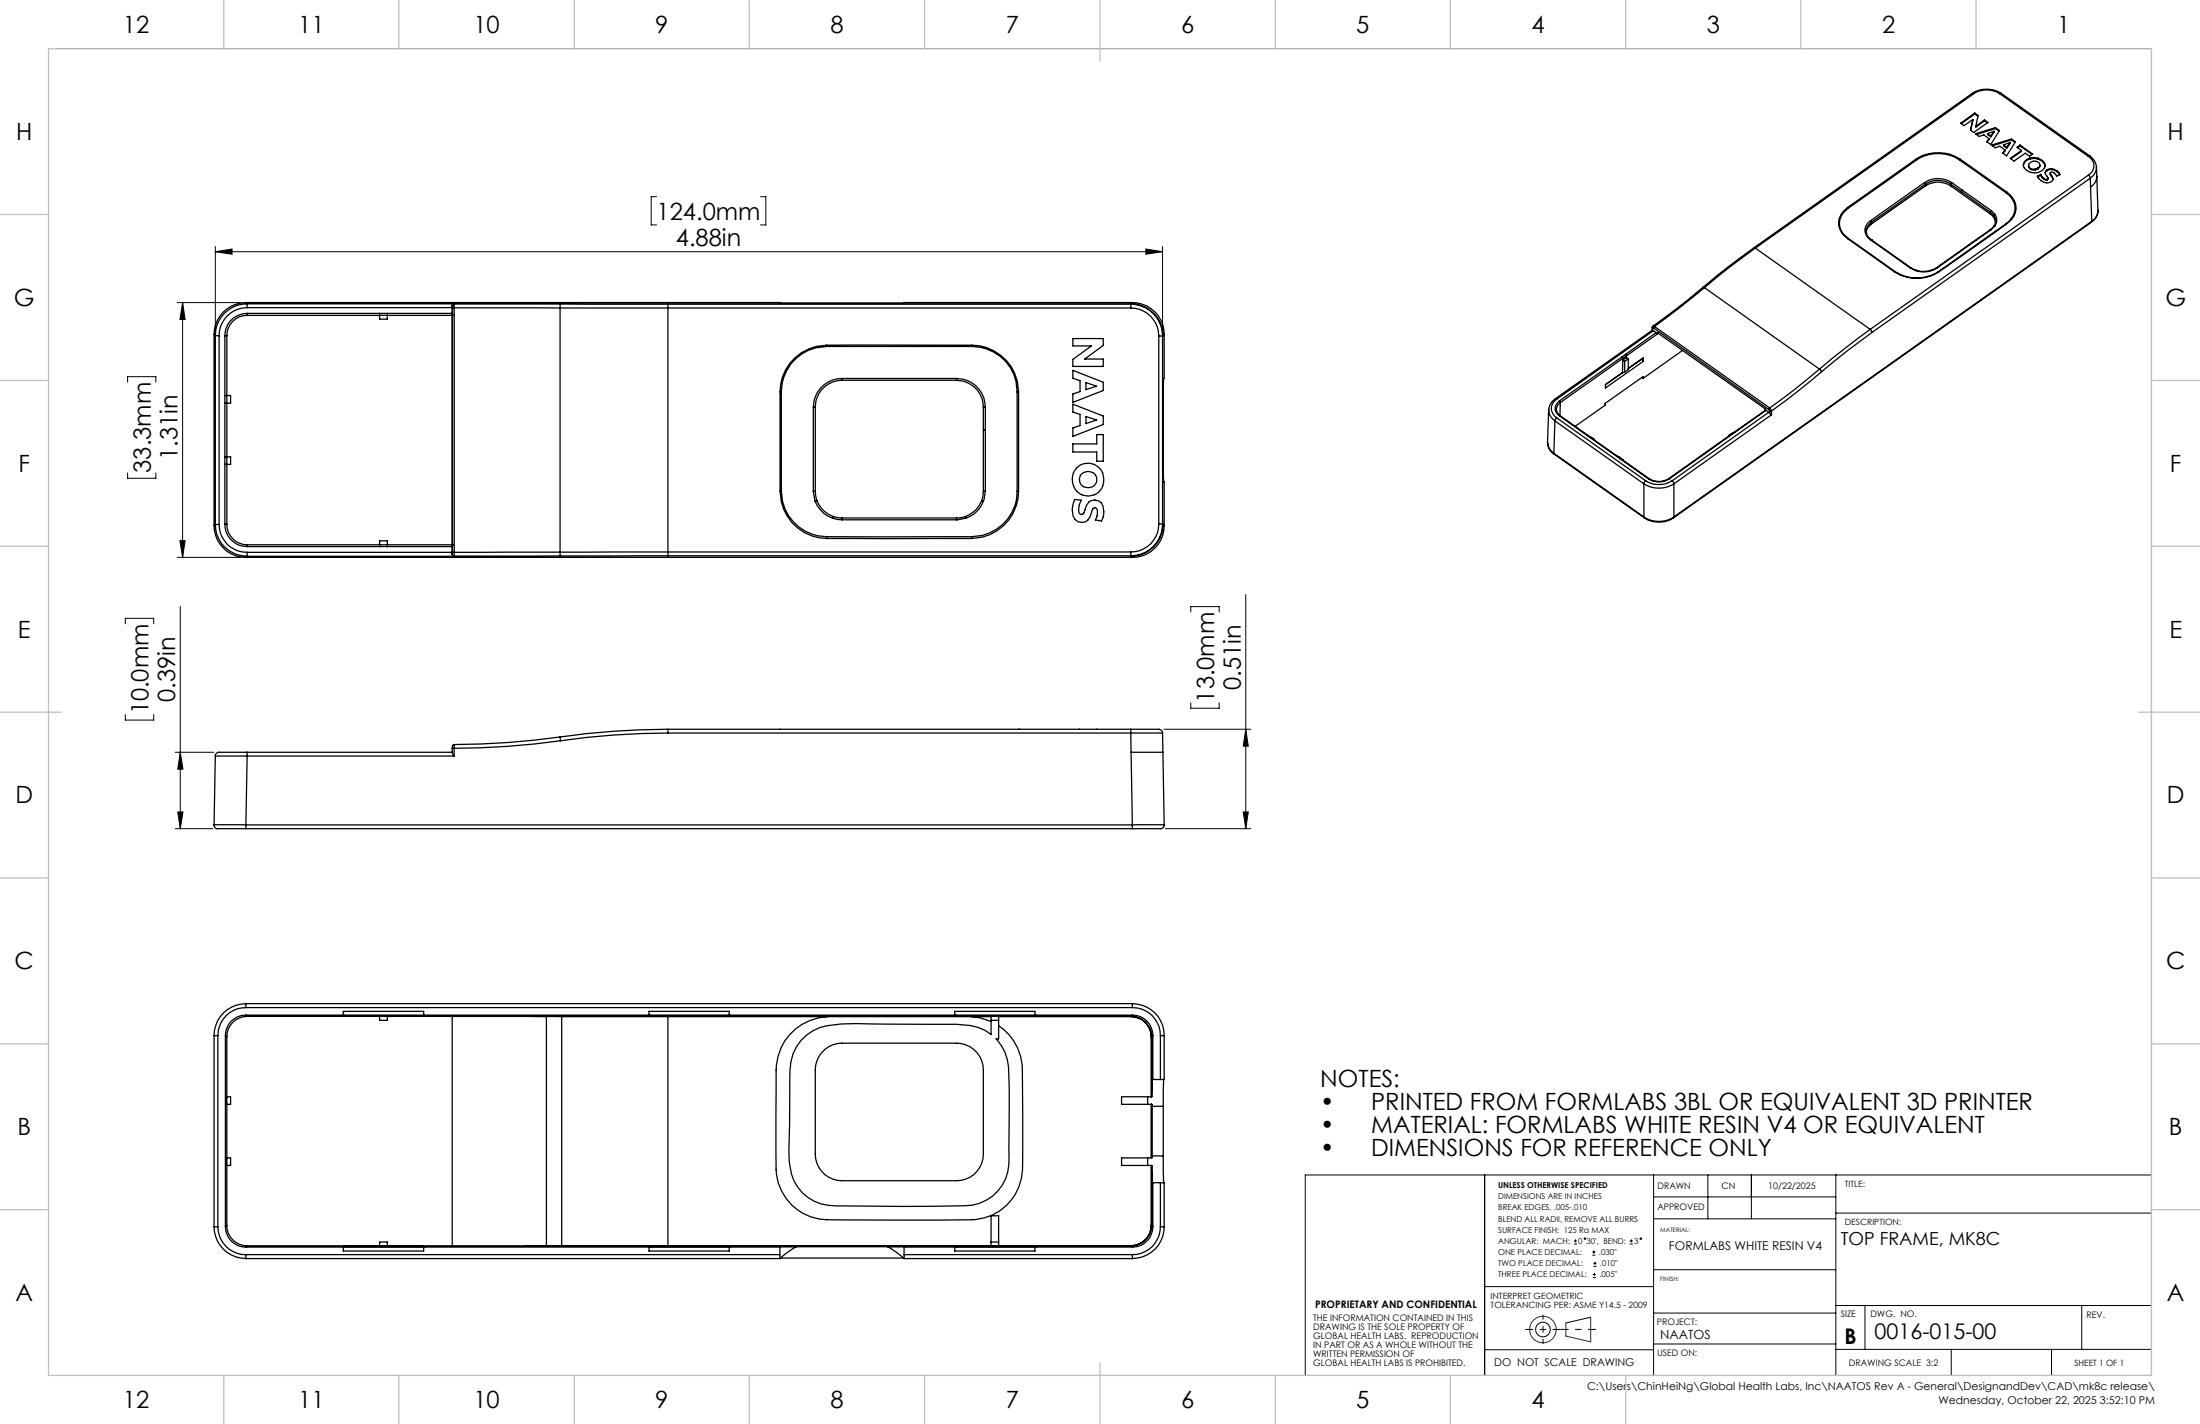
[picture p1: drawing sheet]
<svg xmlns="http://www.w3.org/2000/svg" width="432mm" height="279mm" viewBox="0 0 432 279" stroke-linecap="round" stroke-linejoin="round" font-family="sans-serif">
<g fill="none" stroke="#000" stroke-width=".25">
<path d="M387.1 18.3a5.3 5.3 0 0 1 5.7 0M387.1 18.3l.2 .1M387.1 18.3l-42.9 30.3M387.3 18.4a4.7 4.7 0 0 1 5.2 0M387.3 18.4l-42.8 30.3M392.5 18.4l17.4 12.3M392.8 18.3l-.3 .1M392.8 18.3l17.4 12.3M376.1 31.2a8 8 0 0 1 8.6 0M376.1 31.2l-13.5 9.5M376.1 31.2l.1 .2M376.2 31.4l-13.4 9.5"/>
<path d="M376.2 31.4a7.8 7.8 0 0 1 8.4 0M377.8 35.8a4.9 4.9 0 0 1 5.2 0M377.8 35.8l-10.7 7.5M377.8 35.8l.1 .3M377.9 36.1l-10.6 7.5M377.9 36.1a4.5 4.5 0 0 1 5 0M377.9 36.5a4.4 4.4 0 0 1 5 0M377.9 36.1v.4M377.9 36.5l-10.6 7.5M382.9 36.1v.4M382.9 36.1l2.1 1.5M382.9 36.5l7.7 5.5"/>
<path d="M383 35.8l2.2 1.5M383 35.8l-.1 .3M384.6 31.4l9.2 6.5M384.7 31.2l9.2 6.5M384.7 31.2l-.1 .2M385 37.6l5.6 4M385.2 37.3l5.6 4M385.2 37.3l-.2 .3M387.2 23.5l-.4 2 .6 .5 2.8-2-.7-.5M387.2 23.5l-.4 2.1M387.6 22.2l-2.8 2 .7 .5 1.7-1.2M387.6 22.2l.6 .4-.4 2.2"/>
<path d="M387.6 22.4l-2.6 1.9M387.6 22.4l.6 .4M387.6 22.2v.2M389.5 23.5l-1.7 1.3M389.5 23.7l-1.7 1.2v-.1M389.5 23.7l.6 .4M389.5 23.5v.2M390.1 26.2v.2l.6 .4M390.1 26.2l.6 .5M390.4 27.2l-.4 .7M390.7 26.7v.1M391.4 25.8l-.7 1"/>
<path d="M391.4 25.8l-1.3 .4M391.4 25.8l-.7 .9M391.7 25l-4 1.2 .8 .6 .9-.3 1 .7M391.7 25l.7 .6-1.7 2.8-.8-.6 .5-.6M391.7 25.2l-3.8 1.2M391.7 25.2l.7 .5M391.7 25v.2M393.2 28.4v.2l.7 .5M393.2 28.4l.7 .5M393.5 29.4l-.3 .7M393.8 37.9a3.4 3.4 0 0 1 .9 5.1M393.9 28.9v.2"/>
<path d="M393.9 37.7a3.6 3.6 0 0 1 0 6.2M393.9 37.7l-.1 .2M394.5 27.9v.3l-.6 .9M394.5 27.9l-1.3 .5M394.5 27.9l-.6 1M394.8 27.3l-3.9 1.2 .7 .5 .9-.3 1 .7M394.8 27.3l.8 .5-1.8 2.8-.7-.6 .4-.6M394.8 27.4l.7 .5M394.8 27.4l-3.7 1.2M394.8 27.3v.1M396.5 28.5l-.6 .4 .9 .6M396.5 28.5l2.5 1.7-.6 .5-.9-.6-2.2 1.5-.8-.5 2.3-1.6"/>
<path d="M396.5 28.6l2.4 1.7M396.5 28.6l-.5 .4M396.5 28.5v.1M396.8 29.5v.2l-2.1 1.5M398.1 32.5v.2M398.1 32.6l.1 .2M398.2 32.8a1.06 1.06 0 0 0 1.3 .5M398.2 32.6l-.1-.1a1.17 1.17 0 0 1 1.1-.9 1.17 1.17 0 0 1 1.2 .8l-.4 .5M398.2 32.6a1.06 1.06 0 0 0 1.3 .6M398.2 32.6v.2M398.4 31a1.34 1.34 0 0 0-1.3 1.2 1.34 1.34 0 0 0 1.1 1.5 2.18 2.18 0 0 0 3.2-1.2l-.2-.6M398.4 31l.7-.1 .9 .1"/>
<path d="M398.4 31.2a1.58 1.58 0 0 0-1.3 1.3M398.4 31.2l.7-.1 .9 .1M398.4 31v.2M399.5 33.2v.1M400 31l.6 .3 .6 .6M400 31.2l.6 .3 .6 .6M400 33.1l-.5 .2M400 32.9l-.5 .3M400 31v.2M400 32.9v.2M400.4 32.5l-.4 .6M400.4 32.3v.3"/>
<path d="M400.5 34.2l-.6 .4a2.2 2.2 0 0 0 2.8 1l.3-.5-.4-.8M400.5 34.2l.3 .4M400.5 34.4l.3 .4M400.5 34.4l-.6 .3M400.5 34.2v.2M400.8 34.6l.4 .4M400.8 34.8l.4 .4M400.8 34.6v.2M401.2 35l.5 .2 .2-.1M401.2 35v.2M401.2 32.1l.2 .5M401.2 31.9v.2"/>
<path d="M401.7 33.3l-.2 .3a1.22 1.22 0 0 0 .4 1.2l.1 .3M401.7 33.5l-.3 .4M401.7 33.3v.2M401.9 35.1v.2l-.2 .1-.5-.2M402 35l-.1 .1M402.4 34l.2 .5M402.6 34.5l.4 .7M402.6 34.3v.2M402.7 33.1l1 .4M402.7 33.1l-1 .2M402.7 33.3l-1 .2M402.7 33.3l1 .4"/>
<path d="M402.7 33.1v.2M403.7 33.5l.4 .4M403.7 33.7l.4 .3M403.7 33.5v.2M404.1 33.9l.2 .4-.7 .3a.82 .82 0 0 0-1.2-.7l.2 .4M404.1 34l.1 .3M404.1 33.9v.1M409.9 34.4l.4 .6M409.9 30.7a2.09 2.09 0 0 1 0 3.7M409.9 34.4l-42.8 30.2M410.2 30.6l.4 .4a2.61 2.61 0 0 1 .9 1.8M410.2 30.6l-.3 .1"/>
<path d="M410.3 35l-42.9 30.2M410.3 35v1.7M410.3 36.7l.3 6.7M411.5 32.8v.1a2.74 2.74 0 0 1-1.2 2.1M411.5 32.8l.1 1.8M411.6 34.6a2.55 2.55 0 0 1-1.3 2.1M411.6 34.6l.2 6.7a2.37 2.37 0 0 1-1.2 2.1M48.3 59.4a6.3 6.3 0 0 0-6.3 6.2M48.3 59.4h104.8M48.3 59.4l.2 .2M48.5 59.6v.8M48.5 59.6a6.2 6.2 0 0 0-6.2 6.3"/>
<path d="M48.5 59.6h40.6M89.1 59.6l-.2 .1-.1 .3M89.1 59.6v.1M89.1 59.7h20.9M89.1 59.7v.7M89.1 59.7h-.2l-.1 .3M110 59.7l-.1 .7M110 59.7h21.1M131.1 59.7v.7M131.1 59.7h90.8M153.1 59.4h.1M153.1 59.4h24.3"/>
<path d="M177.4 59.4h.1M177.4 59.4h44.8M221.9 59.7v.7M221.9 59.7a6.2 6.2 0 0 1 6.3 6.2M222 59.6a6.3 6.3 0 0 1 6.2 6.3M222.2 59.4a6.2 6.2 0 0 1 6.3 6.2M222.2 59.4l-.3 .3M334.3 56.4l-5.1 4-4.8 3.6M334.3 56.4h.2M334.5 56.4l-4.9 4-4.9 3.7M334.5 56.4l22.6 16M344.2 48.6l-5 3.8-4.9 4"/>
<path d="M344.2 48.6l.3 .1M344.5 48.7a133.2 133.2 0 0 0-10 7.7M344.5 48.7l22.6 15.9M362.6 40.7a3.5 3.5 0 0 0 0 6.1M362.6 46.8l9.2 6.5M362.6 40.7l.2 .2M362.8 46.8l9.2 6.5M362.8 40.9a3.4 3.4 0 0 0 0 5.9M362.8 46.8h-.2M366.3 45.4a1.98 1.98 0 0 0 1 1.6M366.3 45.4h.1M367.1 43.3a2.13 2.13 0 0 0 0 3.8"/>
<path d="M367.1 47.1l7.8 5.5M367.1 43.3l.2 .3M367.3 47l7.7 5.5-.1 .1M367.3 47h.1M367.3 47l-.2 .1M367.3 44a2.14 2.14 0 0 0-1 1.4M367.3 43.6a2.4 2.4 0 0 0-1 1.8M367.3 43.6v.4M371.8 53.3a8.1 8.1 0 0 0 8.7 .1M372 53.3a7.9 7.9 0 0 0 8.4 0M372 53.3h-.2M374.9 52.6l1.1 .5"/>
<path d="M375.1 52.5l1 .6M376.1 53l1.4 .3 1.6-.3M376.1 53.1h-.1M379.1 53l.1 .1M379.2 53.1a4.7 4.7 0 0 1-3.2 0M380 52.5l-.9 .5M380.2 52.6l-1 .5M380.4 53.3l.1 .1M390.6 41.6l.8 .7M390.6 42a2.16 2.16 0 0 1 1.1 1.7M390.6 41.6v.4M390.7 45l-10.6 7.5 .1 .1"/>
<path d="M390.7 45h.1M390.8 41.3l.8 .8M390.8 45l-10.6 7.6M390.8 41.3l-.2 .3M391.3 44.4l-.6 .6M391.4 42.3l.3 1.2-.4 .9M391.5 44.3l-.7 .7M391.5 44.3l-.2 .1M391.6 42.1a2.04 2.04 0 0 1-.1 2.2M391.6 42.1l-.2 .2M393.8 43.9l-13.4 9.4M393.8 43.9h.1"/>
<path d="M393.9 43.9l-13.4 9.5M394.7 43l-.9 .9M394.7 43h.1M410.5 43.6l-82 58M410.6 43.4l-.1 .2M410.6 43.4l-82.1 58M411.8 41.2v.2a2.8 2.8 0 0 1-1.3 2.2M42 65.6l.3 .3M42 65.6v37.5M42.3 65.9h.7M42.3 65.9v37M43 65.9v37"/>
<path d="M44.1 65.9h.4M44.1 77.6h1.2v1.5h-1.2M44.1 65.9v37M44.5 65.9v37M48.5 61.5a4.4 4.4 0 0 0-4.4 4.4M48.5 60.4a5.5 5.5 0 0 0-5.5 5.5M48.5 61.5v.4M48.5 61.9a4 4 0 0 0-4 4M48.5 60.4h40.3M48.5 61.5h40.3M48.5 61.9h40.3M74.5 61.5v1.1h1.5v-1.1"/>
<path d="M88.8 60v.4M88.8 61.9h.1M88.8 61.5v.4M88.8 60h.1M88.8 60.4v1.1M88.8 61.9v45M88.8 60.4h.3M88.8 60.4v48M89.1 60.4h20.8M89.1 60.4v48M109.9 60.4h21.2M109.9 60.4v47.9"/>
<path d="M131.1 60.4v47.9M131.1 60.4h90.8M153.1 76.9v19.5M153.1 76.9h.3M153.4 76.9v19.5M159.6 79.9v16.5M159.6 79.9h.4M160 79.9v16.5M162.2 67.7h28.5M162.2 67.7a9.2 9.2 0 0 0-9.1 9.2M162.2 68h28.5M162.2 67.7v.3"/>
<path d="M162.2 68a8.9 8.9 0 0 0-8.8 8.9M165.3 74.3h22.4M165.3 74.3a5.6 5.6 0 0 0-5.7 5.6M165.3 74.6a5.3 5.3 0 0 0-5.3 5.3M165.3 74.3v.3M165.3 74.6h22.4M187.7 74.3a5.6 5.6 0 0 1 5.7 5.6M187.7 74.6a5.3 5.3 0 0 1 5.3 5.3M187.7 74.3v.3M190.7 67.7a9.2 9.2 0 0 1 9.2 9.2M190.7 68a8.9 8.9 0 0 1 8.9 8.9M190.7 67.7v.3"/>
<path d="M193 79.9h.4M193 79.9v4.5M193.4 79.9v4.5M199.6 76.9h.3M199.6 76.9v19.5M199.9 76.9v19.5M210.6 66.4h5.9v1.4l-3.6 2.6h3.6v1.5h-5.9v-1.4l3.6-2.6h-3.6zM210.6 72.7l5.9 2.3v1.6l-5.9 2.4v-1.7l1.4-.5v-2.1l-1.4-.5zM210.6 79.3l5.9 2.3v1.7l-5.9 2.3v-1.6l1.4-.5v-2.2l-1.4-.4zM213.1 75.1l2.1 .7-2.1 .6zM221.9 60.4a5.5 5.5 0 0 1 5.5 5.5M227.4 65.9h.8"/>
<path d="M227.4 65.9v36.9M228.2 65.9v36.9M228.5 65.6v8.7h-.1l-.1 1.8v16.5l.1 1.9h.1v8.6M228.5 65.6l-.3 .3M305.3 78.2l-.3 .2a2.76 2.76 0 0 0-1 2M305.3 78.2l.2 .1M305.5 78.3a2.12 2.12 0 0 0 0 3.7M306.1 78.7a1.68 1.68 0 0 0 0 2.9M306.1 78.7l.1 .3M306.2 79a1.47 1.47 0 0 0 0 2.6M306.2 79v2.5M318.3 70l.2 .3"/>
<path d="M318.3 70l-12.2 8.7M318.5 73.1h.1M318.5 73.1l-3.4 2.4M318.5 70.3v.4M318.5 70.3l-12.3 8.7M318.5 70.3v2.8M318.5 70.7l.4 .2M318.9 70.9v2.1M318.9 73l-.4 .1M319.1 69.5l.1 .3M319.1 69.5l-.8 .5M319.2 69.8l-.7 .5"/>
<path d="M319.2 70.2l-.7 .5M319.2 69.8v.4M319.2 70.2l.4 .2M319.6 70.4l-.7 .5M319.6 70.4v2.1l-.7 .5M322.2 74.1l.3 .2M322.3 70.4l-2.7 1.9M322.3 70.4l.2 .5M322.3 70.4h.1M322.5 74.3v-.4l-7.5 5.3v.3l-5.8 4.1M322.5 70.9v-.7l-2.9 2.1M322.5 70.9l-7.4 5.2v-.6l3.4-2.4"/>
<path d="M324.3 64.8h.1M324.3 64.3l.1 .1M324.3 64.8l-19 13.4M324.3 64.3v.5M324.3 64.8l.2 .1M324.4 64.4l-.1 .4M324.4 64l-.1 .3M324.4 64l.3 .1M324.5 64.9l-19 13.4M324.5 64.9l.5 .4M324.6 64.3l-.2 .1M324.6 64.3l22.6 16.1"/>
<path d="M324.7 64.1l-.1 .2M324.7 64.1l22.6 15.9M325 65.3l.2 .3M325 65.3l-5.9 4.2M325.2 65.4h.1M325.2 65.6v-.4l21.3 15v.3M325.2 65.6l-6 4.2M325.4 65.3l-.2 .1M330.2 68.8l-7.7 5.5M357.1 72.4l.4 .6M357.1 72.4a128.1 128.1 0 0 1-9.8 7.6M357.5 73l-4.9 4-4.9 3.6"/>
<path d="M367.1 64.6l-5 3.8-5 4M367.1 64.6l.3 .6M367.4 65.2l-5 3.7-4.9 4.1M44.1 89.6h1.2v1.5h-1.2M153.1 96.4a9.2 9.2 0 0 0 9.1 9.3M153.1 96.4h.3M153.4 96.4a9 9 0 0 0 8.8 8.9M159.6 96.4l.4 2M159.6 96.4h.4M160 98.4a5.9 5.9 0 0 0 3.4 3.3M160 96.4l.3 1.8M160.3 98.2a5.4 5.4 0 0 0 3.2 3.2"/>
<path d="M160.3 98.2l-.3 .2M192.7 98.2a5.2 5.2 0 0 1-3.2 3.2M192.7 98.2l.3 .2M193 98.4a5.5 5.5 0 0 1-3.4 3.3M193 96.4l-.3 1.8M193 96.4h.4M193 84.4v12M193 84.4h.4M193.4 96.4l-.4 2M193.4 84.4v12M199.6 96.4h.3M199.6 96.4a8.9 8.9 0 0 1-8.9 8.9"/>
<path d="M199.9 96.4a9.3 9.3 0 0 1-9.1 9.3M210.6 87.1h4.7v-1.8h1.2v5.2h-1.2v-1.8h-4.7zM211 98l1.2 .1a2.34 2.34 0 0 0-.2 2.8 .6 .6 0 0 0 .9-.6 2.94 2.94 0 0 1 1.2-2.1 1.86 1.86 0 0 1 2.5 2.2l-.1 1-.3 .8-1.2-.2a1.86 1.86 0 0 0 .1-2.3h-.4l-.3 .3a3.4 3.4 0 0 1-1.3 2.4 1.96 1.96 0 0 1-2.6-2.3l.1-1.1zM211.3 91.8a3.2 3.2 0 0 1 5.1 1.1 3.2 3.2 0 0 1-2.7 4.4 3.3 3.3 0 0 1-3-2 3.3 3.3 0 0 1 .6-3.5zM212.3 93a1.67 1.67 0 0 1 2.4-.1 1.67 1.67 0 0 1 .1 2.3 1.67 1.67 0 0 1-2.4 .1 1.67 1.67 0 0 1-.1-2.3zM213.1 81.7l2.1 .7-2.1 .7zM303.7 86.7l.1 .5a2.75 2.75 0 0 0 1.2 1.9M304 80.4v.1a2.67 2.67 0 0 0 1.2 2.1M304 80.4l-.3 6.5a2.55 2.55 0 0 0 1.3 2M305 88.9v.2M305 88.9l17.7 12.5M305 89.1l17.7 12.5"/>
<path d="M305.2 82.6l17.5 12.3M305.2 82.6l-.2 6.3M305.5 82l-.3 .6M305.5 82l17.5 12.3M306.1 81.6l5.5 3.9M306.2 81.6h-.1M306.2 81.6l5.5 3.9M311.6 85.5h.1M311.6 85.5l.7 .5M311.8 85.5l.7 .5M312.1 85.7l.8 .5M312.3 86h.2"/>
<path d="M312.3 86l5 3.5M312.5 86l5.6 4M312.9 86.2h-.1M312.9 86.2v.1M317.3 89.5l.7 .5M317.4 89.5h-.1M317.7 89.7l.8 .5M318 90l5.5 3.9M318.1 90h-.1M318.1 90l5.6 3.9M318.5 90.2h.1M318.5 90.2v.1"/>
<path d="M322.7 94.9a5.5 5.5 0 0 0 5.8 0M322.7 94.9v6.5M323 94.3l-.3 .6M323 94.3a4.9 4.9 0 0 0 5.2 0M323.5 93.9a3.8 3.8 0 0 0 4.2 0M323.7 93.9a3.6 3.6 0 0 0 3.8 0M323.7 93.9h-.2M327.5 93.9h.2M328.2 94.3l.3 .6M328.5 94.9v6.5M339.4 85.4v.1M339.8 85.2l.1 .1"/>
<path d="M339.8 85.2l-12.3 8.7M339.9 85.3l-12.2 8.6M340.1 85l-.7 .4M340.5 84.7l.1 .1M340.5 84.7l-.7 .5M340.6 84.8l-.7 .5M346.6 80.5h-.1l-6 4.2M346.6 80.5l-6 4.3M346.6 80.5l.6 .4M347.2 80.9l.1 .2M347.2 80.4l.1 .2M347.2 80.9l-19 13.4"/>
<path d="M347.3 81.1l.4 .3M347.3 80l.4 .6M347.3 80.6h.4M347.3 80l-.1 .4M347.3 80.6v.5M347.7 81.4l-19.2 13.5M347.7 80.6v.8M42 103.1a6.3 6.3 0 0 0 6.3 6.3M42.3 102.9h.7M42.3 102.9a6.2 6.2 0 0 0 6.2 6.2M42.3 102.9l-.3 .2M43 102.9a5.4 5.4 0 0 0 5.5 5.5"/>
<path d="M44.1 102.9a4.4 4.4 0 0 0 4.4 4.3M44.1 102.9h.4M44.5 102.9a4 4 0 0 0 4 4M48.3 109.4h173.9M48.5 106.9v.3M48.5 108.4v.7M48.5 109.1h40.6M48.5 109.1l-.2 .3M48.5 107.2h40.3M48.5 108.4h40.3M48.5 106.9h40.3M74.5 107.2v-1.1h1.5v1.1"/>
<path d="M88.8 108.7l.1 .3 .2 .1M88.8 108.4v.4M88.8 106.9v.3M88.8 106.9h.1M88.8 108.8l.1 .2 .2 .1M88.8 107.2v1.2M88.8 108.7v.1M88.8 108.4v.3M88.8 108.4h.3M89.1 108.4v.7M89.1 109.1h.1M109.9 108.3l.1 .8"/>
<path d="M109.9 108.3l-20.8 .1M110 109.1h-20.9M131.1 108.3v.7M131.1 108.3h-21.2M131.1 109l-21.1 .1M131.1 108.3h90.8M131.1 109h90.8M162.2 105.7h28.6M162.2 105.3h28.5M162.2 105.3v.4M163.4 101.7l1.9 .3M163.5 101.4l-.1 .3"/>
<path d="M163.5 101.4l1.8 .2M165.3 102h22.4M165.3 101.6v.4M165.3 101.6h22.4M187.7 101.6v.4M189.5 101.4l.1 .3M189.5 101.4l-1.8 .2M189.6 101.7l-1.9 .3M190.7 105.3l.1 .4M221.9 108.3v.7M221.9 109l.3 .4M227.4 102.8a5.4 5.4 0 0 1-5.5 5.5"/>
<path d="M227.4 102.8h.8M228.2 102.8a6.1 6.1 0 0 1-6.3 6.2M228.2 102.8l.3 .3M228.2 102.9a6.3 6.3 0 0 1-6.2 6.2M228.5 103.1a6.2 6.2 0 0 1-6.3 6.3M322.7 101.4a5.4 5.4 0 0 0 5.8 0M322.7 101.4v.2M322.7 101.6a5.3 5.3 0 0 0 5.8 0M328.5 101.4v.2M42.3 148.3h6.2M42.3 148.3l-.3 13.6M48.5 147.6v.7"/>
<path d="M48.5 147.6h-4.4a1.93 1.93 0 0 0-1.7 .3l-.1 .4M48.5 148.3h40.6M48.5 148.3l-.2 13.6M48.5 147.6h40.3M88.8 146.8h.3M88.8 146.8a1.52 1.52 0 0 0 .2 1.4l.1 .1M89.1 146.1v.7M89.1 146.1l-.3 .2v.5M89.1 146.8v1.5M109.9 144.6l.1 .7M109.9 144.6a153.8 153.8 0 0 1-20.8 1.5M110 145.3a154.8 154.8 0 0 1-20.9 1.5"/>
<path d="M131.1 143.8a149.5 149.5 0 0 0-21.1 1.5M131.1 143.1a151.5 151.5 0 0 0-21.2 1.5M131.1 143.1v.7M131.1 143.1h90.8M131.1 143.8h90.8M199.9 143.1h.1M211.8 143.1h.1M215.3 143.1h.1M221.9 143.8h6.3M221.9 143.1h4.5a1.58 1.58 0 0 1 1.7 .4l.1 .3M221.9 143.1v.7M221.9 143.8l.3 18.1"/>
<path d="M222 147.6h6.2M228.2 143.8l.3 18.1M42 161.9a.77 .77 0 0 0 1 .7h5.3M42 161.9h6.3M48.3 161.9v.7M48.3 162.6h173.9M48.3 161.9h173.9M222.2 161.9v.7M222.2 161.9h6.3M228.5 161.9a.76 .76 0 0 1-1 .7h-5.3M48.3 199.2a4 4 0 0 0-4.1 4M48.3 197.7a5.5 5.5 0 0 0-5.5 5.5"/>
<path d="M48.3 196.9a6.3 6.3 0 0 0-6.3 6.3M48.3 196.9v.8M48.3 199.2h174M48.3 197.7h173.9M48.3 199.2l.2 .2M48.3 196.9h173.9M48.5 199.4a4 4 0 0 0-4 4M48.5 199.4h173.5M67.4 199.2h.1M67.4 199.2v-.8h15.7v.8M67.4 199.3h15.7zM74.5 199.3v.9h1.5v-.9"/>
<path d="M83.1 199.2h.1M88.8 199.4h.1M88.8 199.4v45M110.2 199.5l-6.3-.1 3.3 .1v44.9h-3.3h6.3M110.2 199.5h20.9M110.2 199.5v44.9M127.4 199.2h.1M127.4 199.2v-.8h15.7v.8M127.4 199.3h15.7zM131.1 199.5v44.9M131.1 199.5h31.3M143.1 199.2h.1"/>
<path d="M162.4 199.5h28.2M162.4 199.5a10.6 10.6 0 0 0-10.1 10.4v16.1a13.4 13.4 0 0 0 2 9.2 10 10 0 0 0 7.9 4.1h28.6a10.2 10.2 0 0 0 9.9-9.8v-19.6a10.3 10.3 0 0 0-4.7-8.6M187.4 199.2h.1M187.4 199.2v-.8h15.7v.8M187.4 199.3h15.7zM190.6 199.5l1.7 .2 2.2 .7M190.6 199.5h3.9M194.5 199.3v3.7a10.3 10.3 0 0 0-6.7-2l-13.7-.1a65.6 65.6 0 0 0-11.8 .4 8.8 8.8 0 0 0-7.3 8.8l-.1 13.1a17.8 17.8 0 0 0 .9 8.5 8.8 8.8 0 0 0 8.3 4.9h1.5a389.1 389.1 0 0 0 25.3-.1 8.8 8.8 0 0 0 7.1-9.5l.1-13.5-.2-4.2a8.9 8.9 0 0 0-2.4-5.5h.5v-4.5M196 199.5h26M203.1 199.2h.1M222 199.5a4 4 0 0 1 4 4M222 199.4a4 4 0 0 1 4 4"/>
<path d="M222 199.4v.1M222.2 197.7a5.4 5.4 0 0 1 5.6 5.5M222.2 196.9v.8M222.2 196.9a6.2 6.2 0 0 1 6.3 6.3M222.3 199.2a4 4 0 0 1 4 4M222.3 199.2l-.3 .2M42 203.2h.8M42 203.2v37.5M42.8 203.2v37.5M44.2 203.2v37.5M44.2 203.2l.3 .2M44.4 215.2h.9v1.5h-.9z"/>
<path d="M44.5 203.4v37.1M161.9 205.9a5.3 5.3 0 0 1 3.4-1.2h22.4a5.3 5.3 0 0 1 5.3 5.2v16.5a5.3 5.3 0 0 1-5.3 5.3h-22.4a5.2 5.2 0 0 1-5.3-5.3v-16.5a5.3 5.3 0 0 1 1.9-4zM194.5 200.2h1.5M225.2 215.2v1.5M226 203.5v11.7M226 216.7v10.5M226 203.4v11.8M226 203.4v.1M226.1 217.1h2.2M226.1 217.1v9.7M226.3 203.2v8.6M226.3 203.2l-.3 .2"/>
<path d="M227.8 211.8h-1.6l-.1 3.4h-6v1.5h6v.4M227.8 203.2h.7M227.8 203.2v8.6M228.3 217.1v9.7M228.4 211.8l-.1 5.3M228.5 203.2v8.6h-.7M44.4 227.2h.9v1.5h-.9zM225.2 227.2v1.5M226 228.7v11.7M226 228.7v11.8a4 4 0 0 1-4 3.9M226.1 226.8v.4h-6v1.5h6l.1 3.4h1.6M226.1 226.8h2.2"/>
<path d="M226.3 232.1v8.6M227.8 232.1h.7v8.6M227.8 232.1v8.6M228.3 226.8l.1 5.3M42 240.7a6.3 6.3 0 0 0 6.3 6.2M42 240.7h.8M42.8 240.7a5.5 5.5 0 0 0 5.5 5.5M44.2 240.7a4 4 0 0 0 4.1 4M44.5 240.5a4 4 0 0 0 4 3.9M44.5 240.5l-.3 .2M48.3 246.2v.7M48.3 246.9h104.8"/>
<path d="M48.3 244.7h104.8M48.3 246.2h104.8M48.5 244.4l-.2 .3M48.5 244.4h173.5M67.4 244.7h.1M67.4 244.5l15.7 .1zM67.4 244.7v.8h15.7v-.8M74.5 244.5v-.8h1.5v.8M83.1 244.7h.1M88.8 244.4h.1M110.2 244.4h20.9M127.4 244.7h.1"/>
<path d="M127.4 244.5l15.7 .1zM127.4 244.7v.8h15.7v-.8M131.1 244.4h63.4M143.1 244.7h.1M153.1 246.2v.7M153.1 246.9h.1M153.2 246.8h24.1M156.2 244.7l-2 1.3-1.1 .9M156.2 244.7h-3.1v1.5M156.2 244.7h18.1M174.3 244.7l1.6 1 1.5 1.2M174.3 244.7h3.1v1.5"/>
<path d="M177.4 246.9h.1M177.4 246.2v.7M177.4 246.9h44.8M177.4 244.7h44.9M177.4 246.2h44.8M187.4 244.7h.1M187.4 244.5l15.7 .1zM187.4 244.7v.8h15.7v-.8M194.5 243.7h1.5M194.5 244.5v-6h1.5v6M196 244.4h26M203.1 244.7h.1"/>
<path d="M222 244.4h.1M222 244.4l.3 .3M222.2 246.2v.7M226 240.4a4 4 0 0 1-4 4M226 240.4l.3 .3M226.3 240.7a4 4 0 0 1-4 4M227.8 240.7a5.4 5.4 0 0 1-5.6 5.5M227.8 240.7h.7M228.5 240.7a6.2 6.2 0 0 1-6.3 6.2"/>
</g>
<g fill="none" stroke="#000" stroke-width=".2">
<path d="M11.2 9.5h411.1v260.4h-411.1M128.9 38.6h-1.1v5.5h1.1M149.3 38.6h1v5.5h-1M34.8 59.4h12.5M35.8 59.4l.5 3.3h-1zM35.8 59.4v50M42.3 49.4l3.2-.5v1zM42.3 48.4v16.5M42.3 49.4h185.9M224.9 48.9l3.3 .5-3.3 .5zM228.2 48.4v16.5M25 75v-1.1h5.6v1.1"/>
<path d="M25 92.8v1h5.6v-1M34.8 109.4h12.5M35.3 106.1h1l-.5 3.3zM35.4 119v43.6M244.5 116.7v45.9M24.6 122.4v-1.1h5.6v1.1M233.7 120.1v-1.1h5.6v1.1M233.7 137.9v1.1h5.6v-1.1M24.6 140.2v1.1h5.6v-1.1M34.4 147.6h7.6M34.9 159.3h1l-.5 3.3zM35.4 147.6l.5 3.3h-1z"/>
<path d="M228.5 143.1h17M244 159.3h1l-.5 3.3zM244.5 143.1l.5 3.3h-1zM34.4 162.6h7.4M228.7 162.6h16.8M291.4 230.5v39.4M324.6 230.5v39.4M324.6 239.1h35.7M324.6 234.8h35.7M335.2 230.5v8.6M343.7 230.5v8.6M360.3 230.5v39.4"/>
<path d="M360.3 238h62M422.3 230.5h-166.1v39.4M291.4 252.4h33.2M308.9 244.1h.6M308.9 243.5h.6M309.2 243.2v.6M312.2 258.4l-4.9 1.2M312.5 246.3h.6M312.5 245.7h.6M312.6 250.7h.6M312.6 250h.6M312.7 248.5h.6"/>
<path d="M312.7 247.9h.6M312.8 245.4v.6M312.9 249.8v.6M313.1 247.6v.6M319.9 244.1h.6M319.9 243.5h.6M320.2 243.2v.6M324.5 249.1h35.8M324.6 257.6h35.7M360.3 256.2h62M366 256.2v8.6M408.6 256.2v8.6"/>
<path d="M291.4 264.8h33.2M324.6 263.7h35.7M360.3 264.8h62M383 264.8v5.1M402.7 264.8v5.1"/>
<circle cx="311.1" cy="243" r=".15"/>
<circle cx="322" cy="243" r=".15"/>
<circle cx="302.8" cy="260.9" r="1.44"/>
</g>
<g fill="none" stroke="#400040" stroke-width=".2">
<path d="M312.2 258.4v4.9l-4.9-1.2v-2.5"/>
<circle cx="302.8" cy="260.9" r="2.61"/>
</g>
<path d="M299.3 260.8h7M306.3 260.8h6.9" fill="none" stroke="#000" stroke-width=".2" stroke-dasharray="15.2 1.3 1.3 1.3" stroke-dashoffset="13.7" stroke-linecap="butt"/>
<path d="M302.9 258v5.7" fill="none" stroke="#000" stroke-width=".2" stroke-dasharray="15.2 1.3 1.3 1.3" stroke-dashoffset="14.3" stroke-linecap="butt"/>
<g fill="none" stroke="#c0c0c0" stroke-width=".25">
<path d="M9.5 9.6h412.8v260.3h-412.8zM43.9 0v9.6M78.3 0v9.6M112.7 0v9.6M147.1 0v9.6M181.5 0v9.6M215.9 0v12.1M250.3 0v9.6M284.7 0v9.6M319.1 0v9.6M353.4 0v9.6M387.8 0v9.6"/>
<path d="M0 42.1h9.5M422.3 42.1h9.5M0 74.6h9.5M422.3 74.6h9.5M0 107.2h9.5M422.3 107.2h9.5M0 139.7h12.1M419.7 139.7h12.1M0 172.3h9.5M422.3 172.3h9.5M0 204.8h9.5M422.3 204.8h9.5"/>
<path d="M0 237.3h9.5M422.3 237.3h9.5M43.9 269.9v9.5M78.3 269.9v9.5M112.7 269.9v9.5M147.1 269.9v9.5M181.5 269.9v9.5M215.9 267.3v12.1M250.3 269.9v9.5M284.7 269.9v9.5M319.1 269.9v9.5"/>
</g>
<g fill="#000">
<path d="M35.8 59.4l.5 3.3h-1zM35.3 106.1h1l-.5 3.3z"/>
<path d="M42.3 49.4l3.2-.5v1zM224.9 48.9l3.3 .5-3.3 .5z"/>
<path d="M35.4 147.6l.5 3.3h-1zM34.9 159.3h1l-.5 3.3zM244.5 143.1l.5 3.3h-1zM244 159.3h1l-.5 3.3z"/>
</g>
<g font-size="4.7">
<text x="24.1" y="6.4">12</text>
<text x="58.5" y="6.4">11</text>
<text x="92.9" y="6.4">10</text>
<text x="128.6" y="6.4">9</text>
<text x="163" y="6.4">8</text>
<text x="197.4" y="6.4">7</text>
<text x="231.8" y="6.4">6</text>
<text x="266.2" y="6.4">5</text>
<text x="300.6" y="6.4">4</text>
<text x="335" y="6.4">3</text>
<text x="369.4" y="6.4">2</text>
<text x="403.8" y="6.4">1</text>
<text x="3.2" y="27.5">H</text>
<text x="425.4" y="27.5">H</text>
<text x="128.9" y="43.1">124.0mm</text>
<text x="132.7" y="48.3">4.88in</text>
<text x="2.7" y="60">G</text>
<text x="425" y="60">G</text>
<text x="3.6" y="92.6">F</text>
<text x="29.6" y="92.8" transform="rotate(-90 29.6 92.8)">33.3mm</text>
<text x="34.8" y="90.3" transform="rotate(-90 34.8 90.3)">1.31in</text>
<text x="425.9" y="92.6">F</text>
<text x="3.5" y="125.1">E</text>
<text x="425.8" y="125.1">E</text>
<text x="34.4" y="137.7" transform="rotate(-90 34.4 137.7)">0.39in</text>
<text x="238.3" y="137.9" transform="rotate(-90 238.3 137.9)">13.0mm</text>
<text x="243.5" y="135.4" transform="rotate(-90 243.5 135.4)">0.51in</text>
<text x="29.2" y="140.2" transform="rotate(-90 29.2 140.2)">10.0mm</text>
<text x="3" y="157.6">D</text>
<text x="425.3" y="157.6">D</text>
<text x="2.9" y="190.2">C</text>
<text x="425.1" y="190.2">C</text>
<text x="259.1" y="213.2">NOTES:</text>
<text x="259.1" y="217.8">•</text>
<text x="269.1" y="217.8">PRINTED FROM FORMLABS 3BL OR EQUIVALENT 3D PRINTER</text>
<text x="3.4" y="222.7">B</text>
<text x="259.1" y="222.3">•</text>
<text x="259.1" y="226.8">•</text>
<text x="269.1" y="222.3">MATERIAL: FORMLABS WHITE RESIN V4 OR EQUIVALENT</text>
<text x="269.1" y="226.8">DIMENSIONS FOR REFERENCE ONLY</text>
<text x="425.7" y="222.7">B</text>
<text x="3" y="255.3">A</text>
<text x="425.3" y="255.3">A</text>
<text x="24.1" y="276.3">12</text>
<text x="58.5" y="276.3">11</text>
<text x="92.9" y="276.3">10</text>
<text x="128.6" y="276.3">9</text>
<text x="163" y="276.3">8</text>
<text x="197.4" y="276.3">7</text>
<text x="231.8" y="276.3">6</text>
<text x="266.2" y="276.3">5</text>
<text x="300.6" y="276.3">4</text>
</g>
<g font-size="4.2">
<text x="362" y="263.8">B</text>
<text x="367.9" y="262.7">0016-015-00</text>
</g>
<text font-size="3.5" x="361.3" y="244.3">TOP FRAME, MK8C</text>
<text font-size="2.5" x="325.9" y="262.7">NAATOS</text>
<text font-size="2.4" x="327.6" y="245.3">FORMLABS WHITE RESIN V4</text>
<g font-size="2.1">
<text x="293.3" y="268">DO NOT SCALE DRAWING</text>
<text x="311.5" y="272.7">C:\Users\ChinHeiNg\Global Health Labs, Inc\NAATOS Rev A - General\DesignandDev\CAD\mk8c release\</text>
<text x="380.5" y="275.4">Wednesday, October 22, 2025 3:52:10 PM</text>
</g>
<text font-size="2" x="258.1" y="256.5">PROPRIETARY AND CONFIDENTIAL</text>
<g font-size="1.8">
<text x="325.3" y="233.3">DRAWN</text>
<text x="337.9" y="233.3">CN</text>
<text x="347" y="233.3">10/22/2025</text>
<text x="325.3" y="237.5">APPROVED</text>
<text x="257.7" y="259.2">THE INFORMATION CONTAINED IN THIS</text>
<text x="257.7" y="260.9">DRAWING IS THE SOLE PROPERTY OF</text>
<text x="257.7" y="262.7">GLOBAL HEALTH LABS. REPRODUCTION</text>
<text x="325.2" y="260">PROJECT:</text>
<text x="361.3" y="258.4">SIZE</text>
<text x="367.1" y="258.4">DWG. NO.</text>
<text x="409.6" y="258.6">REV.</text>
<text x="257.7" y="264.5">IN PART OR AS A WHOLE WITHOUT THE</text>
<text x="257.7" y="266.2">WRITTEN PERMISSION OF</text>
<text x="257.7" y="268">GLOBAL HEALTH LABS IS PROHIBITED.</text>
<text x="325.2" y="266">USED ON:</text>
<text x="362.9" y="268">DRAWING SCALE 3:2</text>
</g>
<g font-size="1.7">
<text x="362.1" y="232.8">TITLE:</text>
<text x="362.1" y="240.4">DESCRIPTION:</text>
<text x="292.6" y="254.9">INTERPRET GEOMETRIC</text>
<text x="292.6" y="256.6">TOLERANCING PER: ASME Y14.5 - 2009</text>
<text x="407.1" y="268">SHEET 1 OF 1</text>
</g>
<g font-size="1.6">
<text x="294" y="233.1">UNLESS OTHERWISE SPECIFIED</text>
<text x="294" y="235.3">DIMENSIONS ARE IN INCHES</text>
<text x="294" y="237.5">BREAK EDGES, .005-.010</text>
<text x="294" y="239.7">BLEND ALL RADII, REMOVE ALL BURRS</text>
<text x="294" y="241.9">SURFACE FINISH: 125 Ra MAX</text>
<text x="294" y="244.1">ANGULAR: MACH:</text>
<text x="309.8" y="244.1">0</text>
<text x="311.4" y="244.1">30', BEND:</text>
<text x="320.7" y="244.1">3</text>
<text x="294" y="246.3">ONE PLACE DECIMAL:</text>
<text x="294" y="248.5">TWO PLACE DECIMAL:</text>
<text x="294" y="250.6">THREE PLACE DECIMAL:</text>
<text x="313.8" y="246.3">.030&quot;</text>
<text x="313.9" y="250.6">.005&quot;</text>
<text x="314" y="248.5">.010&quot;</text>
</g>
<g font-size="1.2">
<text x="325.9" y="241.8">MATERIAL:</text>
<text x="325.9" y="251.4">FINISH:</text>
</g>
</svg>
